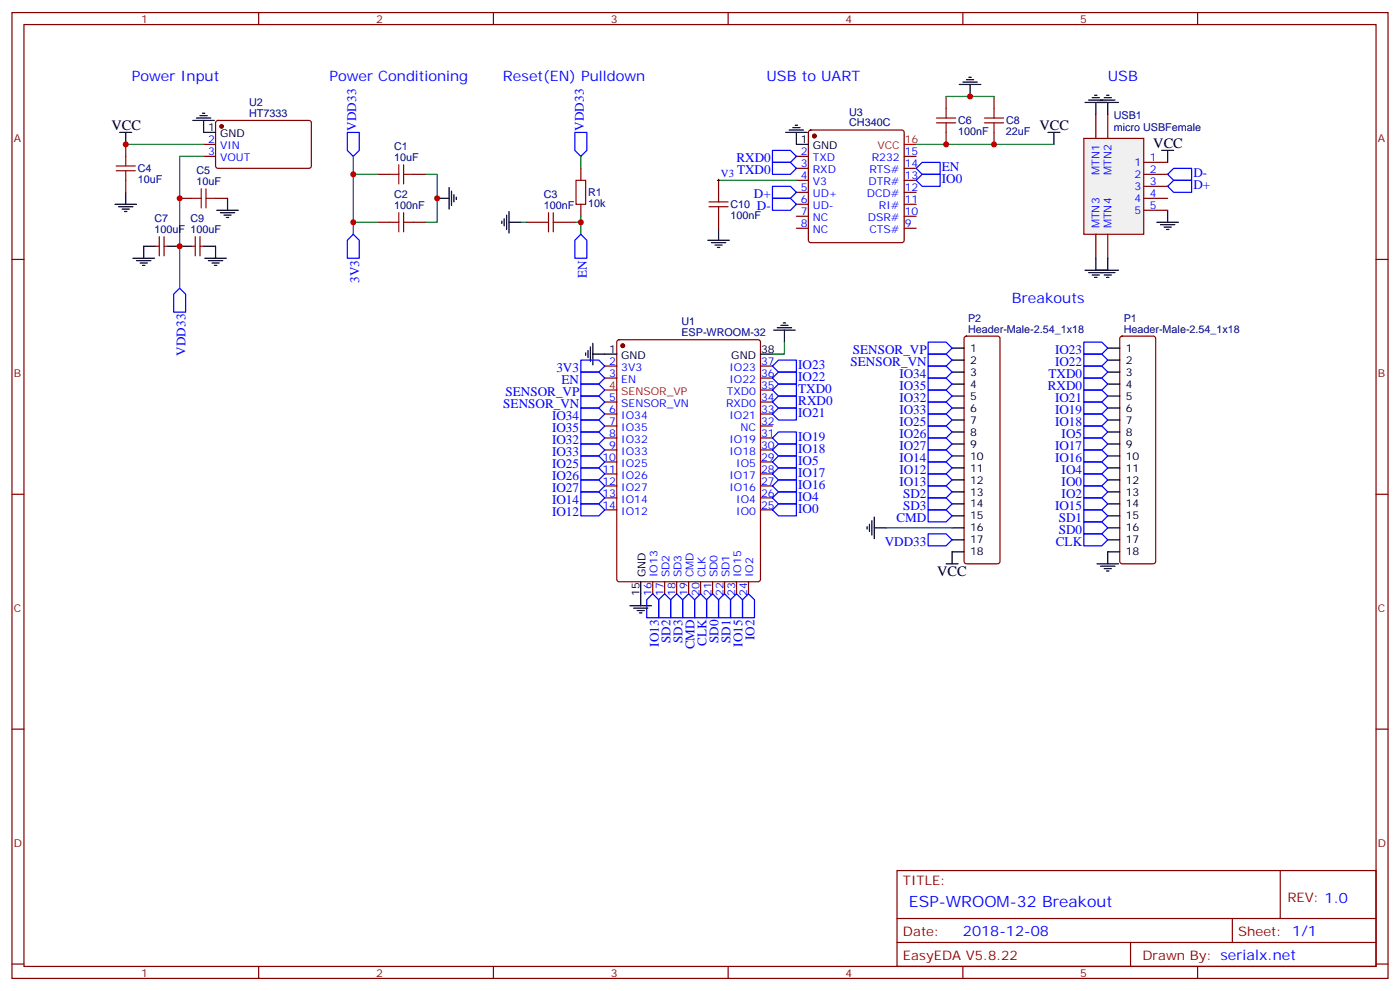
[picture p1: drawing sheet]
<svg xmlns="http://www.w3.org/2000/svg" width="412mm" height="292mm" viewBox="0 0 412 292" stroke-linecap="round" stroke-linejoin="round" font-family="sans-serif">
<g fill="none" stroke="#870000" stroke-width=".35">
<path d="M3.5 3.7h405.4v284.3h-405.4zM7.1 7.2h398.2v277.3h-398.2zM76.2 3.7v3.5M145.3 3.7v3.5M214.5 3.7v3.5M283.6 3.7v3.5M352.8 3.7v3.5M63.7 35.7l.5-.2h27.1l.4 .7v12.9l-.7 .5-27.1-.1-.4-.6v-12.7zM238.4 38.5l.4-.2h26.8l.5 .2 .2 .5v31.7l-.2 .5-.5 .2h-26.8l-.5-.2-.2-.5v-31.7zM37 42.5v3.5M37 53.1v3.5M52.9 58.4h3.5"/>
<path d="M60 42.5h3.5M60 46h3.5M63.5 58.4h3.5M111.1 51.3h3.6M121.7 51.3h3.5M171.1 49.6v3.5M234.6 46h3.5M234.6 49.6h3.5M234.6 53.1h3.5M234.6 56.6h3.5M266.3 46h3.6M266.3 49.6h3.6"/>
<path d="M266.3 53.1h3.6M266.3 56.6h3.6M3.5 76.4h3.6M111.1 65.4h3.6M121.7 65.4h3.5M155.2 65.4h3.5M165.8 65.4h3.5M171.1 60.1v3.6M234.6 60.1h3.5M234.6 63.7h3.5M234.6 67.2h3.5M266.3 60.1h3.6"/>
<path d="M266.3 63.7h3.6M266.3 67.2h3.6M405.3 76.4h3.6M284.2 99.2l.5-.2h9.2l.5 .2 .2 .5v65.6l-.3 .5-.4 .2h-9.2l-.5-.3-.2-.4v-65.6zM330.1 99.2l.5-.2h9.1l.5 .2 .2 .5v65.6l-.2 .5-.5 .2h-9.1l-.5-.3-.3-.4v-65.6zM178.2 107.8h3.5M178.2 111.3h3.5M178.2 118.4h3.5M181.9 100.2l.5-.2h40.9l.7 .4v70.2l-.4 .6-41.2 .1-.7-.5v-70.1zM224 107.8h3.5M224 111.3h3.5M224 118.4h3.5"/>
<path d="M224 114.8h3.5M178.2 121.9h3.5M178.2 125.4h3.5M178.2 128.9h3.5M178.2 132.5h3.5M178.2 136h3.5M178.2 139.5h3.5M224 121.9h3.5M224 125.4h3.5M224 128.9h3.5M224 132.5h3.5M224 136h3.5"/>
<path d="M224 139.5h3.5M3.5 145.5h3.6M178.2 143.1h3.5M178.2 146.6h3.5M178.2 150.1h3.5M224 143.1h3.5M224 146.6h3.5M224 150.1h3.5M405.3 145.5h3.6M192.3 171.3v3.5M195.8 171.3v3.5M199.3 171.3v3.5"/>
<path d="M202.8 171.3v3.5M206.4 171.3v3.5M209.9 171.3v3.5M213.4 171.3v3.5M217 171.3v3.5M220.5 171.3v3.5M3.5 214.7h3.6M405.3 214.7h3.6M264.2 256.3h141.1v28.2h-141.1zM377.1 256.3v14.1M264.2 270.4h141.1M264.2 277.5h141.1"/>
<path d="M333 277.5v7M363 270.4v7.1M3.5 283.8h3.6M76.2 284.5v3.5M145.3 284.5v3.5M214.5 284.5v3.5M283.6 284.5v3.5M352.8 284.5v3.5M405.3 283.8h3.6"/>
</g>
<g fill="#870000" stroke="#870000" stroke-width=".35">
<circle cx="183.4" cy="101.8" r=".53"/>
<circle cx="65.3" cy="37.2" r=".53"/>
<circle cx="239.9" cy="40" r=".53"/>
</g>
<g fill="none" stroke="#000" stroke-width=".35">
<path d="M35.3 39h3.5M37 39v3.5M56.8 35.5h6.3M57.9 34.7h4.2M58.9 34h2.1M59.6 33.3h.7M60 35.5v3.5h3.5M231.4 39h6.4M232.5 38.3h4.2M233.5 37.6h2.2M234.2 36.9h.7M234.6 39v3.5h3.5"/>
<path d="M37 56.6v3.5M67 58.4v3.5M128.8 58.4h3.5M132.3 55.2v6.4M133 56.3v4.2M133.7 57.3v2.1M134.4 58v.7M342.2 44.3h3.5M344 44.3v3.5M33.9 60.1h6.3M34.9 60.9h4.3M36 61.6h2.1"/>
<path d="M36.7 62.3h.7M63.9 61.9h6.3M64.9 62.6h4.2M66 63.3h2.1M66.7 64h.7M147.8 65.1v.7M148.5 64.4v2.1M149.2 63.3v4.3M149.9 65.4h3.6M149.9 62.3v6.3M340.8 65.4h6.3M341.8 66.1h4.3"/>
<path d="M342.9 66.9h2.1M343.6 67.6h.7M344 61.9v3.5M227.9 97.2h6.3M229 96.5h4.2M230 95.8h2.1M230.7 95.1h.7M231.1 97.2v3.5M172.5 103.9v.7M173.2 103.2v2.1M173.9 102.1v4.3M174.6 104.2h7.1"/>
<path d="M174.6 101.1v6.3M224 104.2h3.5M280.5 102.5h3.5M280.5 106h3.5M280.5 109.5h3.5M280.5 113.1h3.5M280.5 116.6h3.5M326.3 102.5h3.5M326.3 106h3.5M326.3 109.5h3.5M326.3 113.1h3.5M326.3 116.6h3.5"/>
<path d="M280.5 120.1h3.5M280.5 123.6h3.5M280.5 127.2h3.5M280.5 130.7h3.5M280.5 134.2h3.5M280.5 137.8h3.5M326.3 120.1h3.5M326.3 123.6h3.5M326.3 127.2h3.5M326.3 130.7h3.5M326.3 134.2h3.5M326.3 137.8h3.5"/>
<path d="M255.4 155v.8M256.1 154.3v2.2M256.8 153.3v4.2M257.5 155.4h3.6M257.5 152.2v6.4M280.5 141.3h3.5M280.5 144.8h3.5M280.5 148.3h3.5M280.5 151.9h3.5M280.5 155.4h3.5M280.5 158.9h3.5M326.3 141.3h3.5"/>
<path d="M326.3 144.8h3.5M326.3 148.3h3.5M326.3 151.9h3.5M326.3 155.4h3.5M326.3 158.9h3.5M185.6 178.3h6.3M186.6 179h4.3M187.7 179.7h2.1M188.7 171.3v7M278.7 166h3.5M284 162.5h-3.5v3.5M323.1 166h6.4"/>
<path d="M324.2 166.7h4.2M325.3 167.4h2.1M326 168.1h.7M329.8 162.5h-3.5v3.5M188.4 180.4h.7"/>
</g>
<path d="M266.3 42.5h3.6M178.2 114.8h3.5" fill="none" stroke="#f00" stroke-width=".35"/>
<path d="M37 42.5h23M60 46h-7.1v38.8M104.1 46v23M104.1 51.3h7M125.2 51.3h3.6v14.1h-3.6M171.1 46v3.6M104.1 65.4h7M153.5 65.4h1.7M169.3 65.4h1.8v3.6M171.1 63.7v1.7M231.1 100.7v3.5h-3.6" fill="none" stroke="#008700" stroke-width=".35"/>
<g fill="none" stroke="#00f" stroke-width=".35">
<path d="M102.3 39h3.5v5.3l-1.7 1.7-1.8-1.7zM169.3 39h3.6v5.3l-1.8 1.7-1.8-1.7zM227.5 44.3h5.3l1.8 1.7-1.8 1.8h-5.3zM227.5 47.8h5.3l1.8 1.8-1.8 1.7h-5.3zM227.5 54.9h5.3l1.8 1.7-1.8 1.8h-5.3zM227.5 58.4h5.3l1.8 1.7-1.8 1.8h-5.3zM269.9 53.1l1.7-1.8h5.3v3.6h-5.3zM271.6 47.8h5.3v3.5h-5.3l-1.7-1.7zM344 54.9l1.7-1.8h5.3v3.5h-5.3zM345.7 49.6h5.3v3.5h-5.3l-1.7-1.8zM104.1 69l1.7 1.7v5.3h-3.5v-5.3zM171.1 69l1.8 1.7v5.3h-3.6v-5.3z"/>
<path d="M52.9 84.8l1.8 1.8v5.3h-3.5v-5.3zM171.1 113.1h5.3l1.8 1.7-1.8 1.8h-5.3zM171.1 116.6h5.3l1.8 1.8-1.8 1.7h-5.3zM171.1 106h5.3l1.8 1.8-1.8 1.7h-5.3zM171.1 109.5h5.3l1.8 1.8-1.8 1.8h-5.3zM227.5 107.8l1.8-1.8h5.3v3.5h-5.3zM227.5 111.3l1.8-1.8h5.3v3.6h-5.3zM227.5 118.4l1.8-1.8h5.3v3.5h-5.3zM229.3 113.1h5.3v3.5h-5.3l-1.8-1.8zM273.4 100.7h5.3l1.8 1.8-1.8 1.7h-5.3zM273.4 104.2h5.3l1.8 1.8-1.8 1.8h-5.3zM273.4 107.8h5.3l1.8 1.7-1.8 1.8h-5.3z"/>
<path d="M273.4 111.3h5.3l1.8 1.8-1.8 1.7h-5.3zM273.4 114.8h5.3l1.8 1.8-1.8 1.8h-5.3zM273.4 118.4h5.3l1.8 1.7-1.8 1.8h-5.3zM319.3 100.7h5.3l1.7 1.8-1.7 1.7h-5.3zM319.3 104.2h5.3l1.7 1.8-1.7 1.8h-5.3zM319.3 107.8h5.3l1.7 1.7-1.7 1.8h-5.3zM319.3 111.3h5.3l1.7 1.8-1.7 1.7h-5.3zM319.3 114.8h5.3l1.7 1.8-1.7 1.8h-5.3zM319.3 118.4h5.3l1.7 1.7-1.7 1.8h-5.3zM171.1 120.1h5.3l1.8 1.8-1.8 1.7h-5.3zM171.1 123.6h5.3l1.8 1.8-1.8 1.8h-5.3zM171.1 127.2h5.3l1.8 1.7-1.8 1.8h-5.3z"/>
<path d="M171.1 130.7h5.3l1.8 1.8-1.8 1.7h-5.3zM171.1 134.2h5.3l1.8 1.8-1.8 1.8h-5.3zM171.1 137.8h5.3l1.8 1.7-1.8 1.8h-5.3zM227.5 121.9l1.8-1.8h5.3v3.5h-5.3zM227.5 128.9l1.8-1.7h5.3v3.5h-5.3zM227.5 132.5l1.8-1.8h5.3v3.5h-5.3zM227.5 136l1.8-1.8h5.3v3.6h-5.3zM227.5 139.5l1.8-1.7h5.3v3.5h-5.3zM273.4 121.9h5.3l1.8 1.7-1.8 1.8h-5.3zM273.4 125.4h5.3l1.8 1.8-1.8 1.7h-5.3zM273.4 128.9h5.3l1.8 1.8-1.8 1.8h-5.3zM273.4 132.5h5.3l1.8 1.7-1.8 1.8h-5.3z"/>
<path d="M273.4 136h5.3l1.8 1.8-1.8 1.7h-5.3zM273.4 139.5h5.3l1.8 1.8-1.8 1.8h-5.3zM319.3 121.9h5.3l1.7 1.7-1.7 1.8h-5.3zM319.3 125.4h5.3l1.7 1.8-1.7 1.7h-5.3zM319.3 128.9h5.3l1.7 1.8-1.7 1.8h-5.3zM319.3 132.5h5.3l1.7 1.7-1.7 1.8h-5.3zM319.3 136h5.3l1.7 1.8-1.7 1.7h-5.3zM319.3 139.5h5.3l1.7 1.8-1.7 1.8h-5.3zM171.1 141.3h5.3l1.8 1.8-1.8 1.7h-5.3zM171.1 144.8h5.3l1.8 1.8-1.8 1.7h-5.3zM171.1 148.3h5.3l1.8 1.8-1.8 1.8h-5.3zM227.5 143.1l1.8-1.8h5.3v3.5h-5.3z"/>
<path d="M227.5 146.6l1.8-1.8h5.3v3.5h-5.3zM227.5 150.1l1.8-1.8h5.3v3.6h-5.3zM273.4 157.2h5.3l1.8 1.7-1.8 1.8h-5.3zM273.4 143.1h5.3l1.8 1.7-1.8 1.8h-5.3zM273.4 146.6h5.3l1.8 1.7-1.8 1.8h-5.3zM273.4 150.1h5.3l1.8 1.8-1.8 1.7h-5.3zM319.3 143.1h5.3l1.7 1.7-1.7 1.8h-5.3zM319.3 146.6h5.3l1.7 1.7-1.7 1.8h-5.3zM319.3 150.1h5.3l1.7 1.8-1.7 1.7h-5.3zM319.3 153.6h5.3l1.7 1.8-1.7 1.8h-5.3zM319.3 157.2h5.3l1.7 1.7-1.7 1.8h-5.3zM192.3 174.8l1.7 1.8v5.3h-3.5v-5.3z"/>
<path d="M195.8 174.8l1.8 1.8v5.3h-3.6v-5.3zM199.3 174.8l1.8 1.8v5.3h-3.5v-5.3zM202.8 174.8l1.8 1.8v5.3h-3.5v-5.3zM206.4 174.8l1.7 1.8v5.3h-3.5v-5.3zM209.9 174.8l1.8 1.8v5.3h-3.6v-5.3zM213.4 174.8l1.8 1.8v5.3h-3.5v-5.3zM217 174.8l1.7 1.8v5.3h-3.5v-5.3zM220.5 174.8l1.7 1.8v5.3h-3.5v-5.3z"/>
</g>
<g fill="none" stroke="#a10000" stroke-width=".35">
<path d="M34.2 50.3h5.7M34.2 48.9h5.7M37 46v2.9M37 50.3v2.8M56.4 58.4h2.9M59.3 55.6v5.6M60.7 55.6v5.6M60.7 58.4h2.8M114.7 51.3h2.8M117.5 48.5v5.7M118.9 51.3h2.8M118.9 48.5v5.7"/>
<path d="M169.7 53.1h2.8v7h-2.8zM114.7 65.4h2.8M117.5 62.6v5.7M118.9 62.6v5.7M118.9 65.4h2.8M158.7 65.4h2.9M161.6 62.6v5.7M163 65.4h2.8M163 62.6v5.7"/>
</g>
<path d="M319.3 40.7h17.6v28.3h-17.6z" fill="#f0f0f0" stroke="#870000" stroke-width=".35"/>
<g fill="none" stroke="#870000" stroke-width=".35">
<path d="M278.7 28.4v3.5M278.7 39v3.5M292.8 28.4v3.5M292.8 39v3.5M322.8 33.7v7M326.3 33.7v7M211.7 53.1v3.5M336.9 47.8h7.1M336.9 51.3h7.1M336.9 54.9h7.1M336.9 58.4h7.1M45.9 72.5h1"/>
<path d="M46.9 69.7v5.6M48.3 72.5h1.1M48.3 69.7v5.6M56.4 72.5h1.1M57.5 69.7v5.6M58.9 69.7v5.6M58.9 72.5h1.1M211.7 63.7v3.5M322.8 69v7M326.3 69v7M336.9 61.9h7.1"/>
</g>
<g fill="none" stroke="#000" stroke-width=".35">
<path d="M282.6 24.9h6.3M283.6 24.2h4.3M284.7 23.5h2.1M285.4 22.8h.7M285.8 24.9v3.5M308.7 39h3.5M310.4 39v3.5M319.6 30.2h9.9M320.7 29.5h7.7M321.7 28.8h2.1M322.4 28h.7M322.8 30.2v3.5"/>
<path d="M325.3 28.8h2.1M326 28h.7M326.3 30.2v3.5M39.2 76h6.3M40.2 76.7h4.2M41.3 77.4h2.1M42 78.1h.7M45.9 72.5h-3.6v3.5M49.4 72.5h7M60 72.5h3.5v3.5M60.3 76h6.4M61.4 76.7h4.2"/>
<path d="M62.4 77.4h2.2M63.1 78.1h.8M208.5 70.7h6.3M209.5 71.4h4.3M210.6 72.1h2.1M211.3 72.8h.7M211.7 67.2v3.5M319.6 79.6h9.9M322.8 76v3.6M326.3 76v3.6M320.7 80.3h7.7M321.7 81h2.1"/>
<path d="M322.4 81.7h.7M325.3 81h2.1M326 81.7h.7"/>
</g>
<path d="M275.9 34.7h5.6M275.9 36.2h5.6M278.7 31.9v2.8M278.7 36.2v2.8M290 34.7h5.6M290 36.2h5.6M292.8 31.9v2.8M292.8 36.2v2.8M208.8 59.4h5.7M211.7 56.6v2.8M208.8 60.9h5.7M211.7 60.9v2.8" fill="none" stroke="#a10000" stroke-width=".35"/>
<path d="M278.7 28.4h14.1M211.7 53.1h22.9M269.9 42.5h40.5M261.1 155.4h19.4" fill="none" stroke="#008700" stroke-width=".35"/>
<path d="M211.3 53.1h.7M211.7 52.7v.7" fill="none" stroke="#000" stroke-width=".29"/>
<g fill="#c00">
<circle cx="52.9" cy="72.5" r=".88"/>
<circle cx="104.1" cy="51.3" r=".88"/>
<circle cx="171.1" cy="65.4" r=".88"/>
<circle cx="37" cy="42.5" r=".88"/>
<circle cx="128.8" cy="58.4" r=".88"/>
<circle cx="52.9" cy="58.4" r=".88"/>
<circle cx="104.1" cy="65.4" r=".88"/>
<circle cx="278.7" cy="42.5" r=".88"/>
<circle cx="292.8" cy="42.5" r=".88"/>
<circle cx="285.8" cy="28.4" r=".88"/>
</g>
<text font-size="4.6" fill="#00f" x="267.8" y="266.9">ESP-WROOM-32 Breakout</text>
<g font-size="4.2" fill="#00f">
<text x="38.8" y="23.9">Power Input</text>
<text x="97" y="23.9">Power Conditioning</text>
<text x="148.2" y="23.9">Reset(EN) Pulldown</text>
<text x="225.8" y="23.9">USB to UART</text>
<text x="326.3" y="23.8">USB</text>
<text x="298.1" y="89.1">Breakouts</text>
<text x="283.6" y="275.7">2018-12-08</text>
</g>
<g font-size="4.2">
<text x="32.8" y="38.3">VCC</text>
<text x="306.2" y="38.3">VCC</text>
<text x="339.7" y="43.6">VCC</text>
<text x="276.1" y="169.5">VCC</text>
</g>
<g font-size="3.9" fill="#00f">
<text x="104.9" y="38.4" transform="rotate(-90 104.9 38.4)">VDD33</text>
<text x="171.9" y="38.4" transform="rotate(-90 171.9 38.4)">VDD33</text>
<text x="216.9" y="47.8">RXD0</text>
<text x="217.1" y="51.3">TXD0</text>
<text x="277.4" y="50.3">EN</text>
<text x="277.4" y="53.9">IO0</text>
<text x="351.5" y="52.1">D-</text>
<text x="222.1" y="58.3">D+</text>
<text x="351.5" y="55.6">D+</text>
<text x="223" y="61.9">D-</text>
<text x="105.8" y="83.2" transform="rotate(-90 105.8 83.2)">3V3</text>
<text x="172.9" y="81.7" transform="rotate(-90 172.9 81.7)">EN</text>
<text x="54.7" y="104.7" transform="rotate(-90 54.7 104.7)">VDD33</text>
<text x="250.6" y="107.8">SENSOR_VN</text>
<text x="251.2" y="104.2">SENSOR_VP</text>
<text x="310.8" y="104.2">IO23</text>
<text x="310.8" y="107.8">IO22</text>
<text x="163.9" y="109.5">3V3</text>
<text x="165.4" y="113.1">EN</text>
<text x="235.1" y="108.6">IO23</text>
<text x="235.1" y="112.1">IO22</text>
<text x="264.9" y="111.3">IO34</text>
<text x="308.8" y="111.3">TXD0</text>
<text x="148.9" y="116.6">SENSOR_VP</text>
<text x="235.1" y="115.6">TXD0</text>
<text x="235.1" y="119.1">RXD0</text>
<text x="264.9" y="114.8">IO35</text>
<text x="264.9" y="118.4">IO32</text>
<text x="308.6" y="114.8">RXD0</text>
<text x="310.8" y="118.4">IO21</text>
<text x="148.3" y="120.1">SENSOR_VN</text>
<text x="162.6" y="123.6">IO34</text>
<text x="235.1" y="122.7">IO21</text>
<text x="264.9" y="121.9">IO33</text>
<text x="264.9" y="125.4">IO25</text>
<text x="310.8" y="121.9">IO19</text>
<text x="310.8" y="125.4">IO18</text>
<text x="162.6" y="127.2">IO35</text>
<text x="162.6" y="130.7">IO32</text>
<text x="235.1" y="129.7">IO19</text>
<text x="264.9" y="128.9">IO26</text>
<text x="312.7" y="128.9">IO5</text>
<text x="162.6" y="134.2">IO33</text>
<text x="162.6" y="137.8">IO25</text>
<text x="235.1" y="133.3">IO18</text>
<text x="235.1" y="136.8">IO5</text>
<text x="264.9" y="132.5">IO27</text>
<text x="264.9" y="136">IO14</text>
<text x="310.8" y="132.5">IO17</text>
<text x="310.8" y="136">IO16</text>
<text x="162.6" y="141.3">IO26</text>
<text x="235.1" y="140.3">IO17</text>
<text x="235.1" y="143.8">IO16</text>
<text x="264.9" y="139.5">IO12</text>
<text x="264.9" y="143.1">IO13</text>
<text x="312.7" y="139.5">IO4</text>
<text x="312.7" y="143.1">IO0</text>
<text x="162.6" y="144.8">IO27</text>
<text x="162.6" y="148.3">IO14</text>
<text x="235.1" y="147.4">IO4</text>
<text x="266" y="146.6">SD2</text>
<text x="312.7" y="146.6">IO2</text>
<text x="162.6" y="151.9">IO12</text>
<text x="235.1" y="150.9">IO0</text>
<text x="264.1" y="153.6">CMD</text>
<text x="266" y="150.1">SD3</text>
<text x="310.8" y="150.1">IO15</text>
<text x="311.9" y="153.6">SD1</text>
<text x="260.6" y="160.7">VDD33</text>
<text x="311" y="160.7">CLK</text>
<text x="311.9" y="157.2">SD0</text>
<text x="194" y="190.3" transform="rotate(-90 194 190.3)">IO13</text>
<text x="197.6" y="189.2" transform="rotate(-90 197.6 189.2)">SD2</text>
<text x="201.1" y="189.2" transform="rotate(-90 201.1 189.2)">SD3</text>
<text x="204.6" y="191.2" transform="rotate(-90 204.6 191.2)">CMD</text>
<text x="208.1" y="190.1" transform="rotate(-90 208.1 190.1)">CLK</text>
<text x="211.7" y="189.2" transform="rotate(-90 211.7 189.2)">SD0</text>
<text x="215.2" y="189.2" transform="rotate(-90 215.2 189.2)">SD1</text>
<text x="218.7" y="190.3" transform="rotate(-90 218.7 190.3)">IO15</text>
<text x="222.2" y="188.4" transform="rotate(-90 222.2 188.4)">IO2</text>
</g>
<g font-size="3.9" fill="#800">
<text x="266" y="260.5">TITLE:</text>
<text x="379.2" y="265.5">REV: 1.0</text>
<text x="266" y="275.7">Date:</text>
<text x="364.8" y="275.7">Sheet: 1/1</text>
<text x="266" y="282.8">EasyEDA V5.8.22</text>
<text x="336.5" y="282.8">Drawn By: serialx.net</text>
</g>
<g font-size="3.2" fill="#800">
<text x="41.6" y="6.7">1</text>
<text x="110.8" y="6.7">2</text>
<text x="179.9" y="6.7">3</text>
<text x="249.1" y="6.7">4</text>
<text x="318.2" y="6.7">5</text>
<text x="4.1" y="41.8">A</text>
<text x="405.9" y="41.8">A</text>
<text x="4.1" y="110.9">B</text>
<text x="405.9" y="110.9">B</text>
<text x="4.1" y="180.1">C</text>
<text x="405.9" y="180.1">C</text>
<text x="4.1" y="249.2">D</text>
<text x="405.9" y="249.2">D</text>
<text x="41.6" y="287.5">1</text>
<text x="110.8" y="287.5">2</text>
<text x="179.9" y="287.5">3</text>
<text x="249.1" y="287.5">4</text>
<text x="318.2" y="287.5">5</text>
</g>
<g font-size="3.2" fill="#000080">
<text x="73.4" y="34.4">HT7333</text>
<text x="73.4" y="31.2">U2</text>
<text x="250.1" y="34">U3</text>
<text x="328.1" y="35">USB1</text>
<text x="250.1" y="37.2">CH340C</text>
<text x="282.2" y="39.8">100nF</text>
<text x="282.2" y="36.6">C6</text>
<text x="296.3" y="39.7">22uF</text>
<text x="296.3" y="36.6">C8</text>
<text x="328.1" y="38.5">micro USBFemale</text>
<text x="116.1" y="47.4">10uF</text>
<text x="116.1" y="44.3">C1</text>
<text x="40.6" y="53.9">10uF</text>
<text x="40.6" y="50.7">C4</text>
<text x="57.9" y="51.3">C5</text>
<text x="57.9" y="54.5">10uF</text>
<text x="116.1" y="58.4">C2</text>
<text x="160.2" y="58.4">C3</text>
<text x="173.2" y="57.8">R1</text>
<text x="45.5" y="65.5">C7</text>
<text x="56.1" y="65.5">C9</text>
<text x="116.1" y="61.6">100nF</text>
<text x="160.2" y="61.6">100nF</text>
<text x="173.2" y="60.9">10k</text>
<text x="215.2" y="64.5">100nF</text>
<text x="215.2" y="61.3">C10</text>
<text x="45.5" y="68.6">100uF 100uF</text>
<text x="200.7" y="95.7">U1</text>
<text x="285.2" y="94.7">P2</text>
<text x="331" y="94.7">P1</text>
<text x="200.7" y="98.9">ESP-WROOM-32</text>
<text x="285.2" y="97.9">Header-Male-2.54_1x18</text>
<text x="331" y="97.9">Header-Male-2.54_1x18</text>
</g>
<g font-size="3.2">
<text x="61.3" y="38.6">1</text>
<text x="64.8" y="40.4">GND</text>
<text x="235.9" y="42.2">1</text>
<text x="239.4" y="43.9">GND</text>
<text x="179.5" y="103.9">1</text>
<text x="183" y="105.7">GND</text>
<text x="215.4" y="105.7">GND</text>
<text x="224.2" y="103.9">38</text>
<text x="285.8" y="103.5">1</text>
<text x="285.8" y="107.1">2</text>
<text x="331.6" y="103.5">1</text>
<text x="331.6" y="107.1">2</text>
<text x="285.8" y="110.6">3</text>
<text x="331.6" y="110.6">3</text>
<text x="285.8" y="114.1">4</text>
<text x="285.8" y="117.7">5</text>
<text x="331.6" y="114.1">4</text>
<text x="331.6" y="117.7">5</text>
<text x="285.8" y="121.2">6</text>
<text x="285.8" y="124.7">7</text>
<text x="331.6" y="121.2">6</text>
<text x="331.6" y="124.7">7</text>
<text x="285.8" y="128.2">8</text>
<text x="285.8" y="131.8">9</text>
<text x="331.6" y="128.2">8</text>
<text x="331.6" y="131.8">9</text>
<text x="285.8" y="135.3">10</text>
<text x="331.6" y="135.3">10</text>
<text x="285.8" y="138.8">11</text>
<text x="285.8" y="142.3">12</text>
<text x="331.6" y="138.8">11</text>
<text x="331.6" y="142.3">12</text>
<text x="285.8" y="145.9">13</text>
<text x="285.8" y="149.4">14</text>
<text x="331.6" y="145.9">13</text>
<text x="331.6" y="149.4">14</text>
<text x="285.8" y="152.9">15</text>
<text x="331.6" y="152.9">15</text>
<text x="285.8" y="156.5">16</text>
<text x="285.8" y="160">17</text>
<text x="331.6" y="156.5">16</text>
<text x="331.6" y="160">17</text>
<text x="285.8" y="163.5">18</text>
<text x="331.6" y="163.5">18</text>
<text x="190.1" y="170" transform="rotate(-90 190.1 170)">GND</text>
<text x="188.4" y="175.5" transform="rotate(-90 188.4 175.5)">15</text>
</g>
<g font-size="3.2" fill="#00f">
<text x="61.3" y="42.2">2</text>
<text x="61.3" y="45.7">3</text>
<text x="64.8" y="43.9">VIN</text>
<text x="64.8" y="47.4">VOUT</text>
<text x="235.9" y="45.7">2</text>
<text x="239.4" y="47.4">TXD</text>
<text x="256.8" y="47.4">R232</text>
<text x="266.5" y="45.7">15</text>
<text x="338.7" y="47.4">1</text>
<text x="212.4" y="52.2">V3</text>
<text x="235.9" y="49.2">3</text>
<text x="235.9" y="52.7">4</text>
<text x="239.4" y="51">RXD</text>
<text x="256.1" y="51">RTS#</text>
<text x="266.5" y="52.7">13</text>
<text x="266.5" y="49.2">14</text>
<text x="323.8" y="51.5" transform="rotate(-90 323.8 51.5)">MTN1</text>
<text x="327.4" y="51.5" transform="rotate(-90 327.4 51.5)">MTN2</text>
<text x="334.2" y="48.9">1</text>
<text x="334.2" y="52.4">2</text>
<text x="338.7" y="51">2</text>
<text x="235.9" y="56.3">5</text>
<text x="235.9" y="59.8">6</text>
<text x="239.4" y="54.5">V3</text>
<text x="239.4" y="58">UD+</text>
<text x="255.3" y="58">DCD#</text>
<text x="255.8" y="54.5">DTR#</text>
<text x="266.5" y="59.8">11</text>
<text x="266.5" y="56.3">12</text>
<text x="334.2" y="55.9">3</text>
<text x="334.2" y="59.4">4</text>
<text x="338.7" y="54.5">3</text>
<text x="338.7" y="58">4</text>
<text x="235.9" y="63.3">7</text>
<text x="239.4" y="61.6">UD-</text>
<text x="239.4" y="65.1">NC</text>
<text x="255.6" y="65.1">DSR#</text>
<text x="258.9" y="61.6">RI#</text>
<text x="266.5" y="63.3">10</text>
<text x="334.2" y="63">5</text>
<text x="338.7" y="61.6">5</text>
<text x="235.9" y="66.9">8</text>
<text x="239.4" y="68.6">NC</text>
<text x="256.1" y="68.6">CTS#</text>
<text x="266.5" y="66.9">9</text>
<text x="323.8" y="67.2" transform="rotate(-90 323.8 67.2)">MTN3</text>
<text x="327.4" y="67.2" transform="rotate(-90 327.4 67.2)">MTN4</text>
<text x="179.5" y="107.4">2</text>
<text x="224.2" y="107.4">37</text>
<text x="179.5" y="110.9">3</text>
<text x="183" y="109.2">3V3</text>
<text x="183" y="112.7">EN</text>
<text x="214.8" y="112.7">IO22</text>
<text x="214.8" y="109.2">IO23</text>
<text x="224.2" y="110.9">36</text>
<text x="179.5" y="118">5</text>
<text x="183" y="119.8">SENSOR_VN</text>
<text x="213.9" y="119.8">RXD0</text>
<text x="214.1" y="116.2">TXD0</text>
<text x="224.2" y="118">34</text>
<text x="224.2" y="114.5">35</text>
<text x="179.5" y="121.5">6</text>
<text x="179.5" y="125.1">7</text>
<text x="183" y="123.3">IO34</text>
<text x="214.8" y="123.3">IO21</text>
<text x="224.2" y="125.1">32</text>
<text x="224.2" y="121.5">33</text>
<text x="179.5" y="128.6">8</text>
<text x="183" y="126.8">IO35</text>
<text x="183" y="130.4">IO32</text>
<text x="214.8" y="130.4">IO19</text>
<text x="218.1" y="126.8">NC</text>
<text x="224.2" y="128.6">31</text>
<text x="177.5" y="135.6">10</text>
<text x="179.5" y="132.1">9</text>
<text x="183" y="133.9">IO33</text>
<text x="183" y="137.4">IO25</text>
<text x="214.8" y="133.9">IO18</text>
<text x="216.9" y="137.4">IO5</text>
<text x="224.2" y="135.6">29</text>
<text x="224.2" y="132.1">30</text>
<text x="177.5" y="139.2">11</text>
<text x="177.5" y="142.7">12</text>
<text x="183" y="140.9">IO26</text>
<text x="214.8" y="140.9">IO17</text>
<text x="224.2" y="142.7">27</text>
<text x="224.2" y="139.2">28</text>
<text x="177.5" y="146.2">13</text>
<text x="177.5" y="149.8">14</text>
<text x="183" y="144.5">IO27</text>
<text x="183" y="148">IO14</text>
<text x="214.8" y="144.5">IO16</text>
<text x="216.9" y="148">IO4</text>
<text x="224.2" y="149.8">25</text>
<text x="224.2" y="146.2">26</text>
<text x="183" y="151.5">IO12</text>
<text x="216.9" y="151.5">IO0</text>
<text x="193.7" y="170" transform="rotate(-90 193.7 170)">IO13</text>
<text x="197.2" y="170" transform="rotate(-90 197.2 170)">SD2</text>
<text x="200.7" y="170" transform="rotate(-90 200.7 170)">SD3</text>
<text x="204.3" y="170" transform="rotate(-90 204.3 170)">CMD</text>
<text x="207.8" y="170" transform="rotate(-90 207.8 170)">CLK</text>
<text x="211.3" y="170" transform="rotate(-90 211.3 170)">SD0</text>
<text x="214.8" y="170" transform="rotate(-90 214.8 170)">SD1</text>
<text x="218.4" y="170" transform="rotate(-90 218.4 170)">IO15</text>
<text x="221.9" y="170" transform="rotate(-90 221.9 170)">IO2</text>
<text x="191.9" y="175.5" transform="rotate(-90 191.9 175.5)">16</text>
<text x="195.4" y="175.5" transform="rotate(-90 195.4 175.5)">17</text>
<text x="199" y="175.5" transform="rotate(-90 199 175.5)">18</text>
<text x="202.5" y="175.5" transform="rotate(-90 202.5 175.5)">19</text>
<text x="206" y="175.5" transform="rotate(-90 206 175.5)">20</text>
<text x="209.5" y="175.5" transform="rotate(-90 209.5 175.5)">21</text>
<text x="213.1" y="175.5" transform="rotate(-90 213.1 175.5)">22</text>
<text x="216.6" y="175.5" transform="rotate(-90 216.6 175.5)">23</text>
<text x="220.1" y="175.5" transform="rotate(-90 220.1 175.5)">24</text>
</g>
<g font-size="3.2" fill="#f00">
<text x="258.4" y="43.9">VCC</text>
<text x="266.5" y="42.2">16</text>
<text x="179.5" y="114.5">4</text>
<text x="183" y="116.2">SENSOR_VP</text>
</g>
</svg>
